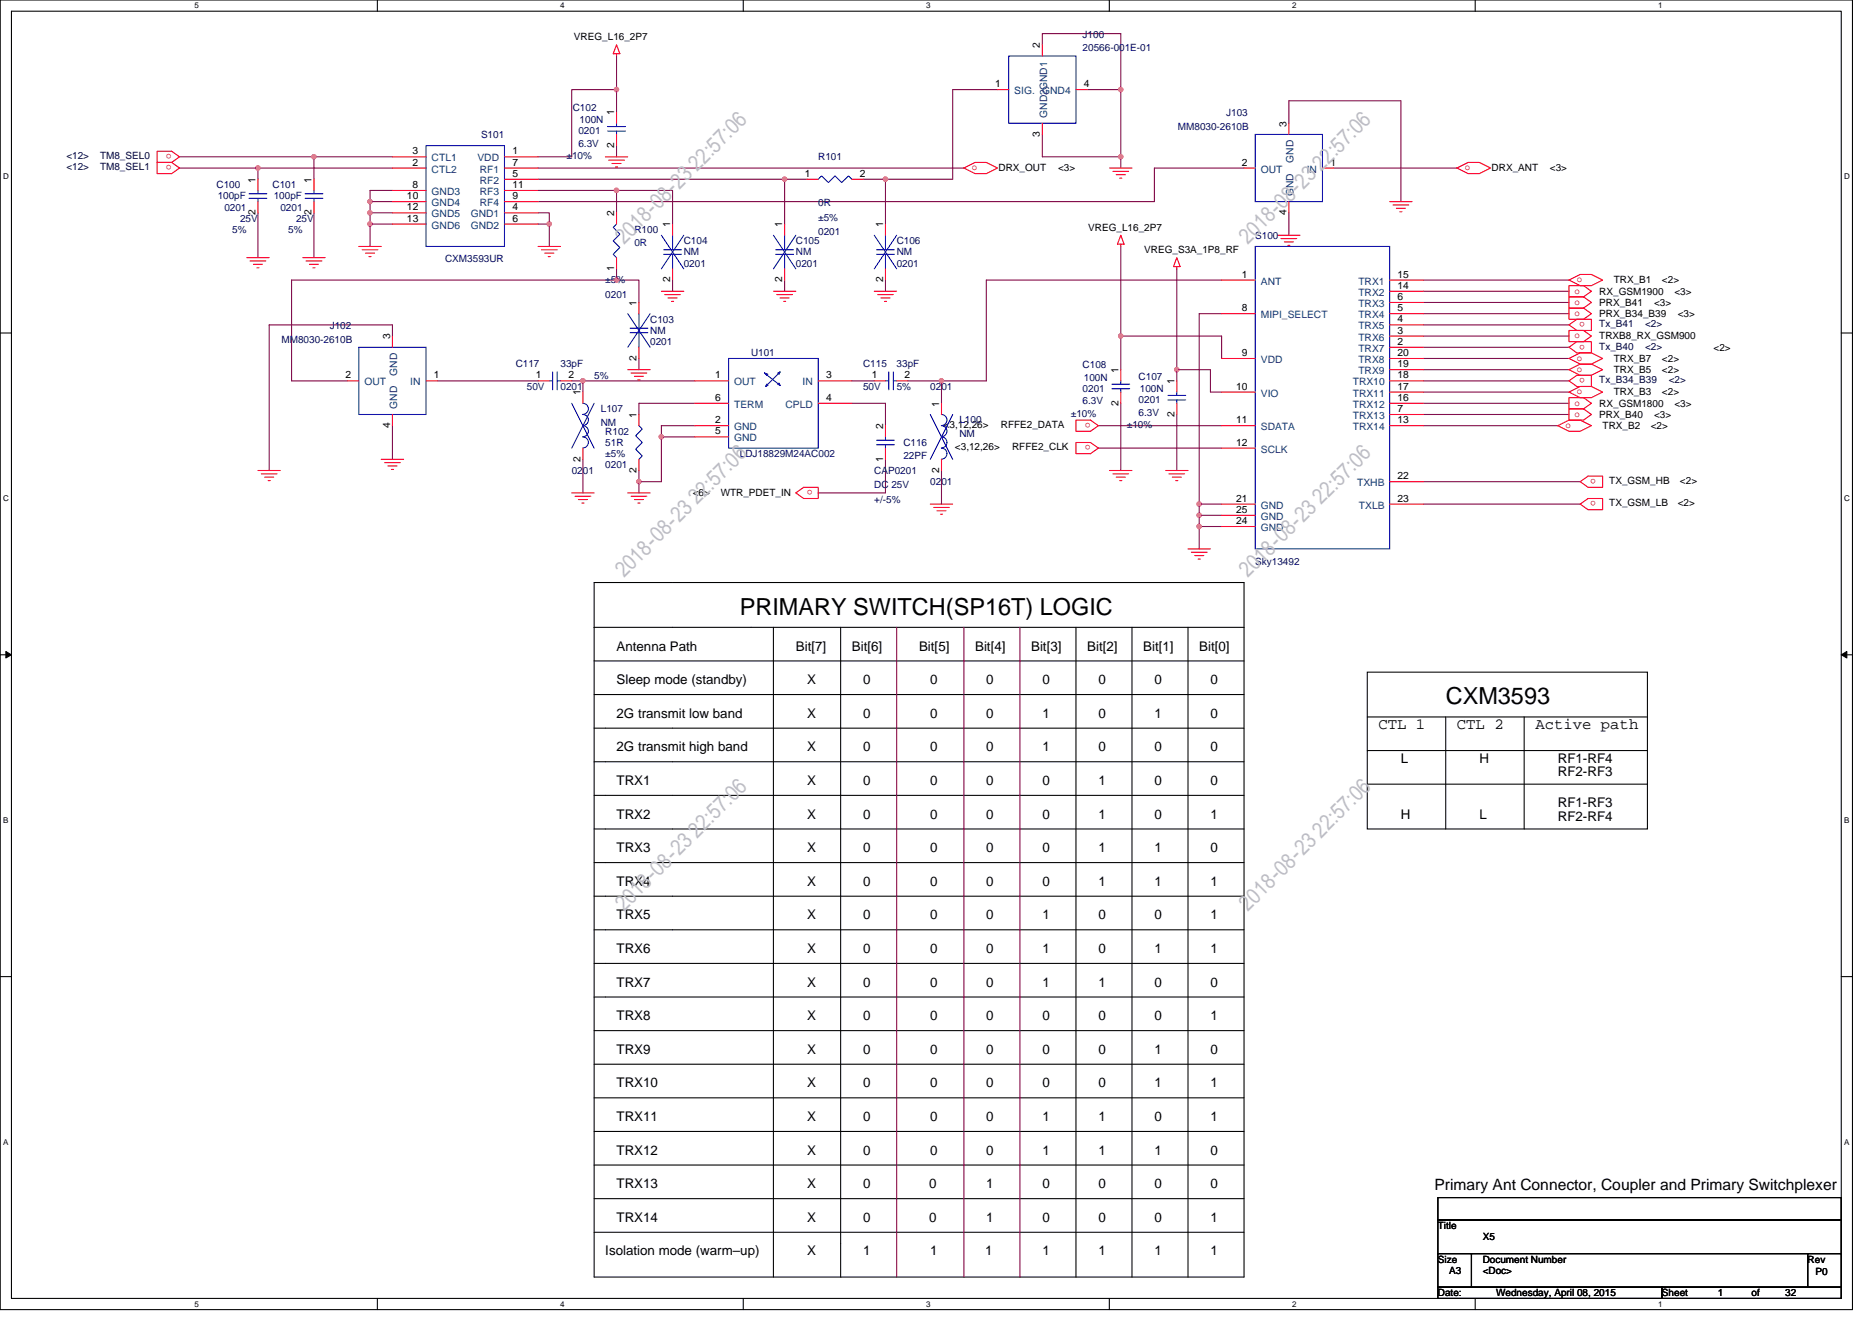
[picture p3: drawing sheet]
<svg xmlns="http://www.w3.org/2000/svg" width="297mm" height="210mm" viewBox="0 0 297 210" stroke-linecap="round" stroke-linejoin="round" font-family="sans-serif">
<path d="M0 0h293.9v207.9h-293.9zM1.8 1.8h290.4v204.3h-290.4z" fill="none" stroke="#000" stroke-width=".17"/>
<g fill="#fff">
<path d="M30.8 .2h.7v1.4h-.7z"/>
<path d="M30.8 206.3h.7v1.4h-.7z"/>
</g>
<path d="M59.9 0v1.8M59.9 206.1v1.8" fill="none" stroke="#000" stroke-width=".17"/>
<g fill="#fff">
<path d="M88.9 .2h.7v1.4h-.7z"/>
<path d="M88.9 206.3h.7v1.4h-.7z"/>
</g>
<path d="M117.9 0v1.8M117.9 206.1v1.8" fill="none" stroke="#000" stroke-width=".17"/>
<g fill="#fff">
<path d="M147 .2h.7v1.4h-.7z"/>
<path d="M147 206.3h.7v1.4h-.7z"/>
</g>
<path d="M176 0v1.8M176 206.1v1.8" fill="none" stroke="#000" stroke-width=".17"/>
<g fill="#fff">
<path d="M205 .2h.7v1.4h-.7z"/>
<path d="M205 206.3h.7v1.4h-.7z"/>
</g>
<path d="M234.1 0v1.8M234.1 206.1v1.8" fill="none" stroke="#000" stroke-width=".17"/>
<g fill="#fff">
<path d="M263.1 .2h.7v1.4h-.7z"/>
<path d="M263.1 206.3h.7v1.4h-.7z"/>
<path d="M.5 27.3h.9v1.4h-.9z"/>
<path d="M292.6 27.3h.9v1.4h-.9z"/>
<path d="M.5 78.4h.9v1.4h-.9z"/>
<path d="M292.6 78.4h.9v1.4h-.9z"/>
</g>
<path d="M0 52.9h1.8M292.2 52.9h1.7" fill="none" stroke="#000" stroke-width=".17"/>
<g fill="#fff">
<path d="M.5 129.5h.8v1.4h-.8z"/>
<path d="M292.6 129.5h.9v1.4h-.9z"/>
</g>
<path d="M0 103.9h1.8M292.2 103.9h1.7" fill="none" stroke="#000" stroke-width=".17"/>
<path d="M.9 103.4l.9 .5-.9 .5zM292.2 103.9l.8-.5v1z" fill="#000" stroke="#000" stroke-width=".16"/>
<g fill="#fff">
<path d="M.5 180.5h.8v1.4h-.8z"/>
<path d="M292.6 180.5h.9v1.4h-.9z"/>
</g>
<g fill="none" stroke="#000" stroke-width=".17">
<path d="M94.3 99.6v-7.1h12.4h90.7v7.1M94.3 99.6v103.1h103.1v-103.1M122.7 99.6v103.1M133.4 99.6v103.1M170.7 99.6v103.1M179.6 99.6v103.1M188.5 99.6v103.1M197.4 99.6h-103.1M94.3 110.2h103.1M94.3 104.9h103.1M197.4 115.6h-103.1M217 106.7h44.4v24.9h-44.4z"/>
<path d="M217 113.8h44.4M217 119.1h44.4M229.4 113.8v17.8M241.8 113.8v17.8M197.4 120.9h-103.1M197.4 126.2h-103.1M197.4 131.6h-103.1M197.4 136.9h-103.1M217 124.5h44.4M0 155h1.8M197.4 142.2h-103.1M197.4 147.6h-103.1"/>
<path d="M197.4 152.9h-103.1M197.4 158.2h-103.1M292.2 155h1.7M94.3 179.6h103.1M94.3 174.2h103.1M94.3 168.9h103.1M94.3 163.6h103.1M94.3 184.9h103.1M94.3 190.2h103.1M94.3 195.6h103.1M228.2 190.1h64v3.5h-64zM228.2 193.6h64v5.4h-64z"/>
<path d="M228.2 199h5.3v5.3h-5.3zM233.5 199h53.3v5.3h-53.3zM286.8 199h5.4v5.3h-5.4zM228.2 204.3h35.5v1.8h-35.5zM263.7 204.3h28.5v1.8h-28.5z"/>
</g>
<g fill="none" stroke="#800040" stroke-width=".17">
<path d="M97.8 8.9v5.3M97.8 14.2v3.6M97.8 14.2h-7.1v10.7h-5.3M158.3 14.2h-7.1v14.2h-10.7M165.4 7.1v-1.8h12.4v8.9M172.5 14.2h5.3M177.8 14.2v10.7M204.5 19.6v-3.6h17.8v16M28.5 24.9h21.3v3.5M28.5 26.7h12.4M40.9 26.7h21.4M40.9 26.7v1.7"/>
<path d="M40.9 33.8v7.1M49.8 24.9h12.5M49.8 33.8v7.1M58.7 32v1.8M58.7 33.8v1.8M58.7 32h3.6M58.7 33.8h3.6M62.3 30.2h-3.6v1.8M62.3 35.6h-3.6v3.5M85.4 35.6h1.8M85.4 33.8h1.8v1.8M85.4 26.7h67.5"/>
<path d="M85.4 30.2h12.4M85.4 28.4h39.1M87.2 35.6v3.5M97.8 23.1v1.8M97.8 30.2v3.6M97.8 30.2h8.9v5.4M124.5 28.4h3.6M124.5 28.4v7.2M136.9 28.4h3.6M140.5 28.4v7.2M165.4 21.3v3.6h12.4M177.8 24.9v1.8"/>
<path d="M177.8 39.1v14.2M197.4 26.7h-14.2v5.3h-97.8M204.5 33.8v3.5M211.6 26.7h19.6M62.3 53.3v-1.7h-19.6v23.1M97.8 44.4h-51.5v16.1h8.9M97.8 42.7v1.7M97.8 44.5h3.6v3.5M101.4 56.9v1.8M106.7 44.5v1.7M124.5 44.5v1.7M140.5 44.5v1.7"/>
<path d="M177.8 53.3h16M177.8 53.3v5.4M186.7 58.7h5.4v3.5h1.7M186.7 58.7v1.8M186.7 42.7v16M193.8 53.3v3.6M193.8 49.8h-3.5v30.2M193.8 44.5h-37.3v16h-7.1M225.8 44.4h23.2M225.8 46.2h23.2M225.8 48h23.2M225.8 49.8h23.2"/>
<path d="M225.8 51.6h23.2M225.8 53.3h23.2M225.8 55.1h23.2M225.8 56.9h23.2M225.8 58.7h23.2M62.3 67.6v5.3M69.4 60.5h16M90.7 60.5h1.8M92.5 60.5h17.8M92.5 72.9v5.3M92.5 60.5v1.7M101.4 74.7v1.8"/>
<path d="M101.4 76.5v1.7M104.9 69.3v7.2h-3.5M104.9 69.3h5.4M110.3 64h-8.9v1.8M110.3 67.6h-5.4v1.7M135.2 60.5h3.5M135.2 64h5.3v3.6M140.5 72.9v5.3h-10.7M144.1 60.5h5.3M149.4 74.7v5.3M149.4 60.5v3.5M174.3 67.6h19.5"/>
<path d="M174.3 71.1h19.5M177.8 64v10.7M186.7 65.8v8.9M225.8 76.5h24.9M225.8 60.5h23.2M225.8 62.2h23.2M225.8 64h23.2M225.8 65.8h23.2M225.8 67.6h21.4M142.3 99.6v103.1M152.9 99.6v103.1M161.8 99.6v103.1"/>
<path d="M190.3 80v1.8M190.3 81.8v1.8M190.3 83.6v3.5M190.3 80h3.5M190.3 81.8h3.5M190.3 83.6h3.5M225.8 80h24.9"/>
</g>
<g fill="#f0f" stroke="#f0f" stroke-width=".17">
<circle cx="92.5" cy="60.4" r=".35"/>
<circle cx="177.8" cy="24.9" r=".35"/>
<circle cx="177.8" cy="14.2" r=".35"/>
<circle cx="101.4" cy="76.4" r=".35"/>
<circle cx="104.9" cy="69.3" r=".35"/>
<circle cx="149.4" cy="60.4" r=".35"/>
<circle cx="58.7" cy="32" r=".35"/>
<circle cx="58.7" cy="33.8" r=".35"/>
<circle cx="58.7" cy="35.5" r=".35"/>
<circle cx="97.8" cy="44.4" r=".35"/>
<circle cx="140.5" cy="28.4" r=".35"/>
<circle cx="186.7" cy="58.7" r=".35"/>
<circle cx="177.8" cy="53.3" r=".35"/>
<circle cx="190.3" cy="80" r=".35"/>
<circle cx="190.3" cy="81.8" r=".35"/>
<circle cx="190.3" cy="83.6" r=".35"/>
<circle cx="97.8" cy="14.2" r=".35"/>
<circle cx="49.8" cy="24.9" r=".35"/>
<circle cx="40.9" cy="26.7" r=".35"/>
<circle cx="87.1" cy="35.5" r=".35"/>
<circle cx="124.5" cy="28.4" r=".35"/>
<circle cx="97.8" cy="30.2" r=".35"/>
</g>
<g fill="none" stroke="#f00" stroke-width=".17">
<path d="M97.8 7.1l.6 1.4h-1.1zM97.8 8.5v.4M97.8 17.8v1.8M158.3 14.2h1.8M165.4 7.1v1.8M165.4 19.6v1.7M170.7 14.2h1.8M204.5 19.6v1.7M24.9 25.8h2.3l1.3 .9-1.3 .9h-2.3zM24.9 24h2.3l1.3 .9-1.3 .9h-2.3zM40.9 28.4v1.8M40.9 32v1.8"/>
<path d="M49.8 28.4v1.8M49.8 32v1.8M56.9 39.1h3.6M57.5 39.6h2.5M62.3 24.9h5.3M62.3 26.7h5.3M62.3 35.6h5.3M62.3 30.2h5.3M62.3 32h5.3M62.3 33.8h5.3M80 24.9h5.4M80 26.7h5.4"/>
<path d="M80 28.4h5.4M80 32h5.4M80 30.2h5.4M80 33.8h5.4M80 35.6h5.4M85.4 39.1h3.5M85.9 39.6h2.5M96.1 24.9h3.5M96.6 25.4h2.5M97.1 26h1.4M97.7 26.5h.3M97.8 21.3v1.8"/>
<path d="M97.8 33.8v1.8M106.7 35.6v1.7M124.5 35.6v1.7M128.1 28.4h1.7M135.2 28.4h1.7M140.5 35.6v1.7M152.9 26.7l1.8-.9h1.8l1.8 .9-1.8 .9h-1.8zM176.1 26.7h3.5M176.6 27.2h2.5M177.1 27.7h1.5M177.7 28.3h.3M177.8 37.3l.6 1.5h-1.1z"/>
<path d="M177.8 38.8v.3M197.4 26.7h1.8M202.7 37.3h3.6M203.3 37.9h2.5M203.8 38.4h1.4M204.3 38.9h.4M204.5 32v1.8M209.8 26.7h1.8M220.5 32h3.6M221 32.5h2.5M221.6 33.1h1.4M222.1 33.6h.4"/>
<path d="M231.2 26.7l1.8-.9h1.7l1.8 .9-1.8 .9h-1.7zM39.2 40.9h3.5M39.7 41.4h2.5M40.2 42h1.5M40.8 42.5h.3M48 40.9h3.6M48.6 41.4h2.5M49.1 42h1.4M49.7 42.5h.3M58 40.2h1.4M58.5 40.7h.4M62.3 53.3v1.8"/>
<path d="M86.4 40.2h1.5M87 40.7h.3M97.8 40.9v1.8M99.6 58.7h3.6M100.1 59.2h2.5M100.7 59.7h1.4M101.4 48v1.8M101.4 55.1v1.8M104.9 46.2h3.6M105.5 46.8h2.5M106 47.3h1.4M106.5 47.8h.4"/>
<path d="M106.7 42.7v1.7M122.7 46.2h3.6M123.3 46.8h2.4M123.8 47.3h1.4M124.3 47.8h.4M124.5 42.7v1.7M138.7 46.2h3.6M139.3 46.8h2.4M139.8 47.3h1.4M140.3 47.8h.4M140.5 42.7v1.7M177.8 58.7v1.8"/>
<path d="M186.7 40.9l.6 1.4h-1.1zM186.7 42.3v.4M193.8 44.4h5.4M193.8 49.8h5.4M193.8 56.9h5.4M220.5 55.1h5.3M220.5 53.3h5.3M220.5 51.6h5.3M220.5 49.8h5.3M220.5 48h5.3M220.5 46.2h5.3M220.5 44.4h5.3"/>
<path d="M220.5 58.7h5.3M220.5 56.9h5.3M249 56.9l1.7-.9h1.8l1.8 .9-1.8 .9h-1.8zM249 55.1l1.2-.9h2.3v1.8h-2.3zM249 51.6l1.2-.9h2.3v1.8h-2.3zM249 44.4l1.7-.8h1.8l1.8 .8-1.8 .9h-1.8zM249 58.7l1.7-.9h1.8l1.8 .9-1.8 .9h-1.8zM249 52.5h2.3l1.2 .8-1.2 .9h-2.3zM249 48.9h2.3l1.2 .9-1.2 .9h-2.3zM249 45.3h2.3l1.2 .9-1.2 .9h-2.3zM251.3 47.1l1.2 .9-1.2 .9M251.3 47.1h-2.3v1.8h2.3"/>
<path d="M40.9 74.7h3.6M41.5 75.2h2.5M42 75.7h1.4M42.5 76.3h.4M55.2 60.5h1.7M60.5 72.9h3.5M61 73.4h2.5M61.5 74h1.5M62.1 74.5h.3M62.3 65.8v1.8M67.6 60.5h1.8M85.4 60.5h1.8"/>
<path d="M88.9 60.5h1.8M90.7 78.2h3.6M91.2 78.8h2.5M91.8 79.3h1.4M92.3 79.8h.4M92.5 62.2v1.8M92.5 71.1v1.8M99.6 78.2h3.6M100.1 78.8h2.5M100.7 79.3h1.4M101.2 60.3h.4M101.2 79.8h.4"/>
<path d="M101.4 65.8v1.8M101.4 72.9v1.8M110.3 69.3h5.3M110.3 67.6h5.3M110.3 64h5.3M110.3 60.5h5.3M126.3 78.2l1.2-.9h2.3v1.8h-2.3zM129.8 64h5.4M129.8 60.5h5.4M138.7 60.5h1.8M140.5 71.1v1.8M140.5 67.6v1.7"/>
<path d="M142.3 60.5h1.8M149.4 64v1.8M149.4 72.9v1.8M170.7 66.7h2.3l1.3 .9-1.3 .9h-2.3zM170.7 70.2h2.3l1.3 .9-1.3 .9h-2.3zM176.1 74.7h3.5M176.6 75.2h2.5M177.1 75.7h1.5M177.7 76.3h.3M177.8 62.2v1.8M185 74.7h3.5M185.5 75.2h2.5"/>
<path d="M186 75.7h1.4M186.6 76.3h.3M186.7 60.5v1.7M186.7 64v1.8M193.8 62.2h5.4M193.8 67.6h5.4M193.8 71.1h5.4M220.5 65.8h5.3M220.5 67.6h5.3M220.5 64h5.3M220.5 62.2h5.3M220.5 60.5h5.3"/>
<path d="M220.5 76.5h5.3M247.2 67.6l1.8-.9h1.7l1.8 .9-1.8 .9h-1.7zM249 62.2l1.7-.9h1.8l1.8 .9-1.8 .9h-1.8zM249 60.5l1.2-.9h2.3v1.7h-2.3zM249 64.9h2.3l1.2 .9-1.2 .9h-2.3zM249 63.1h2.3l1.2 .9-1.2 .9h-2.3zM250.7 76.5l1.3-.9h2.3v1.7h-2.3zM147.6 80h3.6M148.1 80.5h2.5M148.7 81.1h1.4M149.2 81.6h.4M188.5 87.1h3.6"/>
<path d="M189 87.7h2.5M189.6 88.2h1.4M190.1 88.7h.4M193.8 80h5.4M193.8 83.6h5.4M193.8 81.8h5.4M220.5 80h5.3M250.7 80l1.3-.9h2.3v1.8h-2.3z"/>
</g>
<g fill="none" stroke="#00f" stroke-width=".17">
<path d="M97.8 19.6v.5M160.1 8.9h10.6v10.7h-10.6zM39.5 30.8h2.9M39.5 31.5h2.9M40.9 30.2v.6M40.9 31.5v.5M48.4 30.8h2.8M48.4 31.5h2.8M49.8 30.2v.6M49.8 31.5v.5M67.6 23.1h12.4v16h-12.4zM96.4 20.1h2.8"/>
<path d="M96.4 20.8h2.8M97.8 20.8v.5M97.8 35.6l-.5 .5 1.1 1.1-1.1 1 1.1 1.1-1.1 1.1 .5 .5M104.9 37.3l3.6 5.4M105.3 39.6h2.8M106.7 37.3v2.3M108.5 37.3l-3.6 5.4M122.7 37.3l3.6 5.4M123.1 39.6h2.8M124.5 37.3v2.3M126.3 37.3l-3.6 5.4M129.8 28.4l.6-.5 1 1.1 1.1-1.1 1.1 1.1 1-1.1 .6 .5"/>
<path d="M138.7 37.3l3.6 5.4M139.1 39.6h2.8M140.5 37.3v2.3M142.3 37.3l-3.6 5.4M199.2 39.1h21.3v48h-21.3zM199.2 21.3h10.6v10.7h-10.6zM56.9 55.1h10.7v10.7h-10.7zM87.7 59v2.9M88.4 59v2.9M99.6 49.8l3.6 5.3M100 52.1h2.8M100 52.8h2.8"/>
<path d="M101.4 49.8v2.3M101.4 52.8v2.3M103.2 49.8l-3.6 5.3M105.3 40.4h2.8M106.7 40.4v2.3M115.6 56.9h14.2v14.2h-14.2zM121.3 59.2l.5 .2-.1 .2zM121.3 59.2l2.5 2M123.1 40.4h2.8M123.4 59.2l.4-.2-.2 .4zM123.8 59l-2.3 2.3M124.5 40.4v2.3"/>
<path d="M139.1 40.4h2.8M140.5 40.4v2.3M141 59v2.9M141.7 59v2.9M87.2 60.5h.5M88.4 60.5h.5M90.7 64l3.6 7.1M92.5 64a.88 .88 0 0 1 .9 .9 .88 .88 0 0 1-.9 .9 .89 .89 0 0 1 .9 .9 .89 .89 0 0 1-.9 .8 .89 .89 0 0 1 .9 .9 .89 .89 0 0 1-.9 .9M92.5 69.3a.88 .88 0 0 1 .9 .9 .88 .88 0 0 1-.9 .9M94.3 64l-3.6 7.1M101.4 67.6l.5 .5-1 1.1 1 1-1 1.1 1 1.1-.5 .5M121.7 61l.1 .2-.3 .1z"/>
<path d="M123.6 60.8l.2 .4-.4-.2zM139.1 70.6h2.8M139.1 69.9h2.8M140.5 70.6v.5M140.5 69.3v.6M140.5 60.5h.5M141.7 60.5h.6M147.6 65.8l3.6 7.1M149.4 65.8a.88 .88 0 0 1 .9 .9 .88 .88 0 0 1-.9 .8 .89 .89 0 0 1 .9 .9 .89 .89 0 0 1-.9 .9M149.4 69.3a.88 .88 0 0 1 .9 .9 .88 .88 0 0 1-.9 .9M149.4 71.1a.88 .88 0 0 1 .9 .9 .88 .88 0 0 1-.9 .9M151.2 65.8l-3.6 7.1"/>
<path d="M176.4 61h2.9M176.4 61.7h2.9M177.8 60.5v.5M177.8 61.7v.5M185.3 62.8h2.8M185.3 63.5h2.8M186.7 62.2v.6M186.7 63.5v.5"/>
</g>
<g font-size="3.7">
<text x="117.4" y="97.6">PRIMARY SWITCH(SP16T) LOGIC</text>
<text x="229.4" y="111.8">CXM3593</text>
</g>
<g font-size="3.5" fill="#c0c0c0">
<text x="99" y="38.9" transform="rotate(-45 99 38.9)">2018-08-23 22:57:06</text>
<text x="198" y="38.9" transform="rotate(-45 198 38.9)">2018-08-23 22:57:06</text>
<text x="99" y="91.8" transform="rotate(-45 99 91.8)">2018-08-23 22:57:06</text>
<text x="198" y="91.8" transform="rotate(-45 198 91.8)">2018-08-23 22:57:06</text>
<text x="99" y="144.7" transform="rotate(-45 99 144.7)">2018-08-23 22:57:06</text>
<text x="198" y="144.7" transform="rotate(-45 198 144.7)">2018-08-23 22:57:06</text>
</g>
<g font-size="2.5">
<text x="218.7" y="115.8">CTL 1</text>
<text x="231.2" y="115.8">CTL 2</text>
<text x="243.6" y="115.8">Active path</text>
<text x="227.6" y="188.9">Primary Ant Connector, Coupler and Primary Switchplexer</text>
</g>
<g font-size="2.1">
<text x="97.8" y="103.3">Antenna Path</text>
<text x="126.3" y="103.3">Bit[7]</text>
<text x="135.2" y="103.3">Bit[6]</text>
<text x="145.8" y="103.3">Bit[5]</text>
<text x="154.7" y="103.3">Bit[4]</text>
<text x="163.6" y="103.3">Bit[3]</text>
<text x="172.5" y="103.3">Bit[2]</text>
<text x="181.4" y="103.3">Bit[1]</text>
<text x="190.3" y="103.3">Bit[0]</text>
<text x="97.8" y="113.9">2G transmit low band</text>
<text x="97.8" y="108.6">Sleep mode (standby)</text>
<text x="128.1" y="113.9">X</text>
<text x="128.1" y="108.6">X</text>
<text x="136.9" y="113.9">0</text>
<text x="136.9" y="108.6">0</text>
<text x="147.6" y="108.6">0</text>
<text x="147.6" y="113.9">0</text>
<text x="156.5" y="108.6">0</text>
<text x="156.5" y="113.9">0</text>
<text x="165.4" y="108.6">0</text>
<text x="165.4" y="113.9">1</text>
<text x="174.3" y="108.6">0</text>
<text x="174.3" y="113.9">0</text>
<text x="183.2" y="108.6">0</text>
<text x="183.2" y="113.9">1</text>
<text x="192.1" y="108.6">0</text>
<text x="192.1" y="113.9">0</text>
<text x="97.8" y="119.3">2G transmit high band</text>
<text x="128.1" y="119.3">X</text>
<text x="136.9" y="119.3">0</text>
<text x="147.6" y="119.3">0</text>
<text x="156.5" y="119.3">0</text>
<text x="165.4" y="119.3">1</text>
<text x="174.3" y="119.3">0</text>
<text x="183.2" y="119.3">0</text>
<text x="192.1" y="119.3">0</text>
<text x="97.8" y="124.6">TRX1</text>
<text x="128.1" y="124.6">X</text>
<text x="136.9" y="124.6">0</text>
<text x="147.6" y="124.6">0</text>
<text x="156.5" y="124.6">0</text>
<text x="165.4" y="124.6">0</text>
<text x="174.3" y="124.6">1</text>
<text x="183.2" y="124.6">0</text>
<text x="192.1" y="124.6">0</text>
<text x="222.3" y="121">L</text>
<text x="234.7" y="121">H</text>
<text x="247.2" y="121">RF1-RF4</text>
<text x="247.2" y="123.2">RF2-RF3</text>
<text x="97.8" y="129.9">TRX2</text>
<text x="128.1" y="129.9">X</text>
<text x="136.9" y="129.9">0</text>
<text x="147.6" y="129.9">0</text>
<text x="156.5" y="129.9">0</text>
<text x="165.4" y="129.9">0</text>
<text x="174.3" y="129.9">1</text>
<text x="183.2" y="129.9">0</text>
<text x="192.1" y="129.9">1</text>
<text x="222.3" y="129.9">H</text>
<text x="234.7" y="129.9">L</text>
<text x="247.2" y="128.1">RF1-RF3</text>
<text x="247.2" y="130.3">RF2-RF4</text>
<text x="97.8" y="135.3">TRX3</text>
<text x="128.1" y="135.3">X</text>
<text x="136.9" y="135.3">0</text>
<text x="147.6" y="135.3">0</text>
<text x="156.5" y="135.3">0</text>
<text x="165.4" y="135.3">0</text>
<text x="174.3" y="135.3">1</text>
<text x="183.2" y="135.3">1</text>
<text x="192.1" y="135.3">0</text>
<text x="97.8" y="140.6">TRX4</text>
<text x="128.1" y="140.6">X</text>
<text x="136.9" y="140.6">0</text>
<text x="147.6" y="140.6">0</text>
<text x="156.5" y="140.6">0</text>
<text x="165.4" y="140.6">0</text>
<text x="174.3" y="140.6">1</text>
<text x="183.2" y="140.6">1</text>
<text x="192.1" y="140.6">1</text>
<text x="97.8" y="145.9">TRX5</text>
<text x="128.1" y="145.9">X</text>
<text x="136.9" y="145.9">0</text>
<text x="147.6" y="145.9">0</text>
<text x="156.5" y="145.9">0</text>
<text x="165.4" y="145.9">1</text>
<text x="174.3" y="145.9">0</text>
<text x="183.2" y="145.9">0</text>
<text x="192.1" y="145.9">1</text>
<text x="97.8" y="151.3">TRX6</text>
<text x="128.1" y="151.3">X</text>
<text x="136.9" y="151.3">0</text>
<text x="147.6" y="151.3">0</text>
<text x="156.5" y="151.3">0</text>
<text x="165.4" y="151.3">1</text>
<text x="174.3" y="151.3">0</text>
<text x="183.2" y="151.3">1</text>
<text x="192.1" y="151.3">1</text>
<text x="97.8" y="161.9">TRX8</text>
<text x="97.8" y="156.6">TRX7</text>
<text x="128.1" y="156.6">X</text>
<text x="128.1" y="161.9">X</text>
<text x="136.9" y="156.6">0</text>
<text x="136.9" y="161.9">0</text>
<text x="147.6" y="161.9">0</text>
<text x="147.6" y="156.6">0</text>
<text x="156.5" y="156.6">0</text>
<text x="156.5" y="161.9">0</text>
<text x="165.4" y="156.6">1</text>
<text x="165.4" y="161.9">0</text>
<text x="174.3" y="156.6">1</text>
<text x="174.3" y="161.9">0</text>
<text x="183.2" y="161.9">0</text>
<text x="183.2" y="156.6">0</text>
<text x="192.1" y="161.9">1</text>
<text x="192.1" y="156.6">0</text>
<text x="97.8" y="167.3">TRX9</text>
<text x="128.1" y="167.3">X</text>
<text x="136.9" y="167.3">0</text>
<text x="147.6" y="167.3">0</text>
<text x="156.5" y="167.3">0</text>
<text x="165.4" y="167.3">0</text>
<text x="174.3" y="167.3">0</text>
<text x="183.2" y="167.3">1</text>
<text x="192.1" y="167.3">0</text>
<text x="97.8" y="172.6">TRX10</text>
<text x="128.1" y="172.6">X</text>
<text x="136.9" y="172.6">0</text>
<text x="147.6" y="172.6">0</text>
<text x="156.5" y="172.6">0</text>
<text x="165.4" y="172.6">0</text>
<text x="174.3" y="172.6">0</text>
<text x="183.2" y="172.6">1</text>
<text x="192.1" y="172.6">1</text>
<text x="97.8" y="177.9">TRX11</text>
<text x="128.1" y="177.9">X</text>
<text x="136.9" y="177.9">0</text>
<text x="147.6" y="177.9">0</text>
<text x="156.5" y="177.9">0</text>
<text x="165.4" y="177.9">1</text>
<text x="174.3" y="177.9">1</text>
<text x="183.2" y="177.9">0</text>
<text x="192.1" y="177.9">1</text>
<text x="97.8" y="183.3">TRX12</text>
<text x="128.1" y="183.3">X</text>
<text x="136.9" y="183.3">0</text>
<text x="147.6" y="183.3">0</text>
<text x="156.5" y="183.3">0</text>
<text x="165.4" y="183.3">1</text>
<text x="174.3" y="183.3">1</text>
<text x="183.2" y="183.3">1</text>
<text x="192.1" y="183.3">0</text>
<text x="97.8" y="188.6">TRX13</text>
<text x="128.1" y="188.6">X</text>
<text x="136.9" y="188.6">0</text>
<text x="147.4" y="188.6">0</text>
<text x="156.5" y="188.6">1</text>
<text x="165.4" y="188.6">0</text>
<text x="174.3" y="188.6">0</text>
<text x="183.2" y="188.6">0</text>
<text x="192.1" y="188.6">0</text>
<text x="97.8" y="193.9">TRX14</text>
<text x="128.1" y="193.9">X</text>
<text x="136.9" y="193.9">0</text>
<text x="147.4" y="193.9">0</text>
<text x="156.5" y="193.9">1</text>
<text x="165.4" y="193.9">0</text>
<text x="174.3" y="193.9">0</text>
<text x="183.2" y="193.9">0</text>
<text x="192.1" y="193.9">1</text>
<text x="96.1" y="199.3">Isolation mode (warm–up)</text>
<text x="128.1" y="199.3">X</text>
<text x="136.9" y="199.3">1</text>
<text x="147.6" y="199.3">1</text>
<text x="156.3" y="199.3">1</text>
<text x="165.4" y="199.3">1</text>
<text x="174.3" y="199.3">1</text>
<text x="183.2" y="199.3">1</text>
<text x="192.1" y="199.3">1</text>
</g>
<g font-size="1.6">
<text x="91.1" y="6.4">VREG_L16_2P7</text>
<text x="165" y="7.6" transform="rotate(-90 165 7.6)">2</text>
<text x="157.9" y="13.8">1</text>
<text x="172" y="13.8">4</text>
<text x="97.4" y="23.5" transform="rotate(-90 97.4 23.5)">2</text>
<text x="97.4" y="18.3" transform="rotate(-90 97.4 18.3)">1</text>
<text x="165" y="21.7" transform="rotate(-90 165 21.7)">3</text>
<text x="204.1" y="20.1" transform="rotate(-90 204.1 20.1)">3</text>
<text x="40.6" y="29" transform="rotate(-90 40.6 29)">1</text>
<text x="49.4" y="29" transform="rotate(-90 49.4 29)">1</text>
<text x="65.5" y="24.5">3</text>
<text x="65.5" y="26.3">2</text>
<text x="65.5" y="29.8">8</text>
<text x="81.3" y="26.3">7</text>
<text x="81.3" y="28.1">5</text>
<text x="81.3" y="29.8">11</text>
<text x="81.3" y="24.5">1</text>
<text x="127.7" y="28.1">1</text>
<text x="136.4" y="28.1">2</text>
<text x="158.5" y="27.2">DRX_OUT</text>
<text x="167.9" y="27.2">&lt;3&gt;</text>
<text x="197" y="26.3">2</text>
<text x="211.1" y="26.3">1</text>
<text x="236.7" y="27.2">DRX_ANT</text>
<text x="245.9" y="27.2">&lt;3&gt;</text>
<text x="40.6" y="34.2" transform="rotate(-90 40.6 34.2)">2</text>
<text x="49.4" y="34.2" transform="rotate(-90 49.4 34.2)">2</text>
<text x="64.6" y="35.2">13</text>
<text x="64.6" y="31.6">10</text>
<text x="64.6" y="33.4">12</text>
<text x="81.3" y="33.4">4</text>
<text x="81.3" y="35.2">6</text>
<text x="81.3" y="31.6">9</text>
<text x="97.4" y="34.3" transform="rotate(-90 97.4 34.3)">2</text>
<text x="204.1" y="34.2" transform="rotate(-90 204.1 34.2)">4</text>
<text x="106.3" y="36.1" transform="rotate(-90 106.3 36.1)">1</text>
<text x="124.1" y="36.1" transform="rotate(-90 124.1 36.1)">1</text>
<text x="140.1" y="36.1" transform="rotate(-90 140.1 36.1)">1</text>
<text x="172.7" y="36.6">VREG_L16_2P7</text>
<text x="181.6" y="40.2">VREG_S3A_1P8_RF</text>
<text x="97.4" y="43.1" transform="rotate(-90 97.4 43.1)">1</text>
<text x="106.3" y="44.8" transform="rotate(-90 106.3 44.8)">2</text>
<text x="124.1" y="44.8" transform="rotate(-90 124.1 44.8)">2</text>
<text x="140.1" y="44.8" transform="rotate(-90 140.1 44.8)">2</text>
<text x="197" y="44.1">1</text>
<text x="221.8" y="47.6">6</text>
<text x="221.8" y="45.8">14</text>
<text x="221.8" y="44.1">15</text>
<text x="253.8" y="46.8">RX_GSM1900</text>
<text x="256.1" y="45">TRX_B1</text>
<text x="263.7" y="45">&lt;2&gt;</text>
<text x="265.7" y="46.8">&lt;3&gt;</text>
<text x="61.9" y="53.9" transform="rotate(-90 61.9 53.9)">3</text>
<text x="101" y="48.5" transform="rotate(-90 101 48.5)">1</text>
<text x="197" y="49.4">8</text>
<text x="221.8" y="53">3</text>
<text x="221.8" y="51.2">4</text>
<text x="221.8" y="49.4">5</text>
<text x="253.8" y="53.9">TRXB8_RX_GSM900</text>
<text x="253.8" y="48.5">PRX_B41</text>
<text x="253.8" y="50.3">PRX_B34_B39</text>
<text x="262.5" y="48.5">&lt;3&gt;</text>
<text x="266.2" y="50.3">&lt;3&gt;</text>
<text x="101" y="57.3" transform="rotate(-90 101 57.3)">2</text>
<text x="177.5" y="59.2" transform="rotate(-90 177.5 59.2)">1</text>
<text x="197" y="56.5">9</text>
<text x="221.8" y="54.7">2</text>
<text x="221.8" y="58.3">19</text>
<text x="221.8" y="56.5">20</text>
<text x="256.1" y="57.4">TRX_B7</text>
<text x="256.1" y="59.2">TRX_B5</text>
<text x="263.7" y="57.4">&lt;2&gt;</text>
<text x="263.7" y="59.2">&lt;2&gt;</text>
<text x="271.9" y="55.6">&lt;2&gt;</text>
<text x="54.8" y="60.1">2</text>
<text x="68.9" y="60.1">1</text>
<text x="85" y="60.1">1</text>
<text x="90.2" y="60.1">2</text>
<text x="92.1" y="62.8" transform="rotate(-90 92.1 62.8)">1</text>
<text x="113.5" y="63.6">6</text>
<text x="113.5" y="60.1">1</text>
<text x="131.1" y="60.1">3</text>
<text x="131.1" y="63.6">4</text>
<text x="138.4" y="60.1">1</text>
<text x="143.5" y="60.1">2</text>
<text x="149" y="64.5" transform="rotate(-90 149 64.5)">1</text>
<text x="177.5" y="64.4" transform="rotate(-90 177.5 64.4)">2</text>
<text x="186.3" y="61" transform="rotate(-90 186.3 61)">1</text>
<text x="196.1" y="61.8">10</text>
<text x="221.8" y="65.4">7</text>
<text x="221.8" y="63.6">16</text>
<text x="221.8" y="61.8">17</text>
<text x="221.8" y="60.1">18</text>
<text x="253.8" y="64.5">RX_GSM1800</text>
<text x="256.1" y="62.8">TRX_B3</text>
<text x="263.7" y="62.8">&lt;2&gt;</text>
<text x="265.7" y="64.5">&lt;3&gt;</text>
<text x="61.9" y="67.9" transform="rotate(-90 61.9 67.9)">4</text>
<text x="101" y="66.3" transform="rotate(-90 101 66.3)">1</text>
<text x="113.5" y="69">5</text>
<text x="113.5" y="67.2">2</text>
<text x="140.1" y="68.1" transform="rotate(-90 140.1 68.1)">2</text>
<text x="149.8" y="67.9">&lt;3,12,26&gt;</text>
<text x="151.5" y="71.5">&lt;3,12,26&gt;</text>
<text x="158.8" y="67.9">RFFE2_DATA</text>
<text x="160.6" y="71.5">RFFE2_CLK</text>
<text x="186.3" y="66.2" transform="rotate(-90 186.3 66.2)">2</text>
<text x="196.1" y="67.2">11</text>
<text x="196.1" y="70.7">12</text>
<text x="221.8" y="67.2">13</text>
<text x="253.8" y="66.3">PRX_B40</text>
<text x="254.3" y="68.1">TRX_B2</text>
<text x="261.9" y="68.1">&lt;2&gt;</text>
<text x="262.5" y="66.3">&lt;3&gt;</text>
<text x="92.1" y="73.3" transform="rotate(-90 92.1 73.3)">2</text>
<text x="101" y="75.1" transform="rotate(-90 101 75.1)">2</text>
<text x="140.1" y="73.3" transform="rotate(-90 140.1 73.3)">1</text>
<text x="149" y="75.1" transform="rotate(-90 149 75.1)">2</text>
<text x="221.8" y="76.1">22</text>
<text x="255.4" y="76.8">TX_GSM_HB</text>
<text x="266.6" y="76.8">&lt;2&gt;</text>
<text x="109.9" y="78.8">&lt;6&gt;</text>
<text x="114.4" y="78.8">WTR_PDET_IN</text>
<text x="196.1" y="79.6">21</text>
<text x="196.1" y="83.2">24</text>
<text x="196.1" y="81.4">25</text>
<text x="221.8" y="79.6">23</text>
<text x="255.4" y="80.4">TX_GSM_LB</text>
<text x="266.2" y="80.4">&lt;2&gt;</text>
<text x="228.2" y="195.1">Title</text>
<text x="235.3" y="196.8">X5</text>
<text x="228.2" y="200.4">Size</text>
<text x="229.9" y="202.2">A3</text>
<text x="235.3" y="200.4">Document Number</text>
<text x="235.3" y="202.2">&lt;Doc&gt;</text>
<text x="286.8" y="200.4">Rev</text>
<text x="288.1" y="202.3">P0</text>
<text x="228.2" y="205.7">Date:</text>
<text x="237.4" y="205.7">Wednesday, April 08, 2015</text>
<text x="263.7" y="205.7">Sheet</text>
<text x="272.6" y="205.7">1</text>
<text x="277.9" y="205.7">of</text>
<text x="283.3" y="205.7">32</text>
</g>
<g font-size="1.6" fill="#000080">
<text x="171.8" y="6">J100</text>
<text x="171.8" y="8.2">20566-001E-01</text>
<text x="90.9" y="17.6">C102</text>
<text x="76.3" y="21.9">S101</text>
<text x="91.8" y="21.3">0201</text>
<text x="91.8" y="23.3">6.3V</text>
<text x="92" y="19.6">100N</text>
<text x="186.9" y="20.6">MM8030-2610B</text>
<text x="194.6" y="18.5">J103</text>
<text x="34.4" y="29.9">C100</text>
<text x="43.2" y="29.9">C101</text>
<text x="89.9" y="25.3">±10%</text>
<text x="129.8" y="25.4">R101</text>
<text x="34.5" y="31.6">100pF</text>
<text x="35.6" y="33.4">0201</text>
<text x="38.1" y="35.2">25V</text>
<text x="43.4" y="31.6">100pF</text>
<text x="44.5" y="33.4">0201</text>
<text x="47" y="35.2">25V</text>
<text x="129.8" y="32.7">0R</text>
<text x="129.8" y="35">±5%</text>
<text x="36.8" y="37">5%</text>
<text x="45.7" y="37">5%</text>
<text x="70.6" y="41.6">CXM3593UR</text>
<text x="100.7" y="37">R100</text>
<text x="100.7" y="39.1">0R</text>
<text x="108.5" y="38.8">C104</text>
<text x="108.5" y="40.5">NM</text>
<text x="126.3" y="38.8">C105</text>
<text x="126.3" y="40.5">NM</text>
<text x="129.8" y="37.3">0201</text>
<text x="142.3" y="38.8">C106</text>
<text x="142.3" y="40.5">NM</text>
<text x="199.2" y="37.9">S100</text>
<text x="96.1" y="45">±5%</text>
<text x="96.1" y="47.3">0201</text>
<text x="108.5" y="42.3">0201</text>
<text x="126.3" y="42.3">0201</text>
<text x="142.3" y="42.3">0201</text>
<text x="52.3" y="52.3">J102</text>
<text x="103.2" y="51.2">C103</text>
<text x="103.2" y="53">NM</text>
<text x="44.7" y="54.4">MM8030-2610B</text>
<text x="81.8" y="58.3">C117</text>
<text x="88.9" y="58.3">33pF</text>
<text x="103.2" y="54.8">0201</text>
<text x="119.2" y="56.5">U101</text>
<text x="136.9" y="58.3">C115</text>
<text x="142.3" y="58.3">33pF</text>
<text x="171.8" y="58.5">C108</text>
<text x="83.6" y="61.9">50V</text>
<text x="88.9" y="61.9">0201</text>
<text x="94.3" y="60.1">5%</text>
<text x="95.3" y="65.4">L107</text>
<text x="136.9" y="61.9">50V</text>
<text x="142.3" y="61.9">5%</text>
<text x="147.6" y="61.9">0201</text>
<text x="171.8" y="62.2">0201</text>
<text x="171.8" y="64.2">6.3V</text>
<text x="172" y="60.5">100N</text>
<text x="180.7" y="60.3">C107</text>
<text x="180.7" y="64">0201</text>
<text x="180.7" y="66">6.3V</text>
<text x="180.9" y="62.2">100N</text>
<text x="95.3" y="67.6">NM</text>
<text x="96.1" y="69">R102</text>
<text x="96.1" y="70.8">51R</text>
<text x="143.3" y="70.8">C116</text>
<text x="152.2" y="67.2">L100</text>
<text x="152.2" y="69.3">NM</text>
<text x="169.9" y="66.1">±10%</text>
<text x="178.8" y="67.9">±10%</text>
<text x="90.7" y="75.2">0201</text>
<text x="96.1" y="72.5">±5%</text>
<text x="96.1" y="74.3">0201</text>
<text x="117.4" y="72.5">LDJ18829M24AC002</text>
<text x="138.7" y="75.2">CAP0201</text>
<text x="138.7" y="77.5">DC 25V</text>
<text x="143.3" y="72.9">22PF</text>
<text x="147.6" y="77">0201</text>
<text x="138.7" y="79.8">+/-5%</text>
<text x="199.2" y="89.6">Sky13492</text>
</g>
<g font-size="1.6" fill="#004080">
<text x="160.9" y="14.9">SIG.</text>
<text x="165.4" y="14.9">GND4</text>
<text x="166.1" y="18.7" transform="rotate(-90 166.1 18.7)">GND2GND1</text>
<text x="68.5" y="25.6">CTL1</text>
<text x="68.5" y="27.4">CTL2</text>
<text x="75.8" y="25.6">VDD</text>
<text x="76.1" y="27.4">RF1</text>
<text x="76.1" y="29.2">RF2</text>
<text x="200.1" y="27.4">OUT</text>
<text x="205.2" y="25.9" transform="rotate(-90 205.2 25.9)">GND</text>
<text x="207.3" y="27.4">IN</text>
<text x="68.5" y="30.9">GND3</text>
<text x="68.5" y="32.7">GND4</text>
<text x="68.5" y="34.5">GND5</text>
<text x="74.7" y="34.5">GND1</text>
<text x="76.1" y="32.7">RF4</text>
<text x="76.1" y="30.9">RF3</text>
<text x="205.2" y="31.1" transform="rotate(-90 205.2 31.1)">GND</text>
<text x="68.5" y="36.3">GND6</text>
<text x="74.7" y="36.3">GND2</text>
<text x="200.1" y="45.2">ANT</text>
<text x="215.5" y="46.9">TRX2</text>
<text x="215.5" y="45.2">TRX1</text>
<text x="200.1" y="50.5">MIPI_SELECT</text>
<text x="215.5" y="52.3">TRX5</text>
<text x="215.5" y="50.5">TRX4</text>
<text x="215.5" y="48.7">TRX3</text>
<text x="63" y="59.6" transform="rotate(-90 63 59.6)">GND</text>
<text x="200.1" y="57.6">VDD</text>
<text x="215.5" y="55.8">TRX7</text>
<text x="215.5" y="54.1">TRX6</text>
<text x="215.5" y="59.4">TRX9</text>
<text x="215.5" y="57.6">TRX8</text>
<text x="57.8" y="61.2">OUT</text>
<text x="63" y="64.9" transform="rotate(-90 63 64.9)">GND</text>
<text x="65.1" y="61.2">IN</text>
<text x="116.5" y="64.7">TERM</text>
<text x="116.5" y="61.2">OUT</text>
<text x="124.6" y="64.7">CPLD</text>
<text x="127.3" y="61.2">IN</text>
<text x="200.1" y="62.9">VIO</text>
<text x="214.6" y="64.7">TRX12</text>
<text x="214.6" y="62.9">TRX11</text>
<text x="214.6" y="61.2">TRX10</text>
<text x="116.5" y="70.1">GND</text>
<text x="116.5" y="68.3">GND</text>
<text x="200.1" y="68.3">SDATA</text>
<text x="200.1" y="71.8">SCLK</text>
<text x="214.6" y="66.5">TRX13</text>
<text x="214.6" y="68.3">TRX14</text>
<text x="215.3" y="77.2">TXHB</text>
<text x="200.1" y="80.7">GND</text>
<text x="200.1" y="82.5">GND</text>
<text x="215.6" y="80.7">TXLB</text>
<text x="200.1" y="84.3">GND</text>
</g>
<g font-size="1.6" fill="#000040">
<text x="10.5" y="27">&lt;12&gt;</text>
<text x="10.5" y="25.3">&lt;12&gt;</text>
<text x="15.9" y="27">TM8_SEL1</text>
<text x="15.9" y="25.3">TM8_SEL0</text>
<text x="253.8" y="51.9">Tx_B41</text>
<text x="261" y="51.9">&lt;2&gt;</text>
<text x="253.8" y="55.5">Tx_B40</text>
<text x="261" y="55.5">&lt;2&gt;</text>
<text x="253.8" y="60.8">Tx_B34_B39</text>
<text x="264.8" y="60.8">&lt;2&gt;</text>
</g>
<g font-size="1.6" fill="#f00">
<text x="27.2" y="26.2" transform="rotate(180 27.2 26.2)">o</text>
<text x="27.2" y="24.5" transform="rotate(180 27.2 24.5)">o</text>
<text x="154.2" y="27">o</text>
<text x="232.4" y="27">o</text>
<text x="249.8" y="46.6">o</text>
<text x="250.2" y="44.8">o</text>
<text x="249.8" y="53.7">o</text>
<text x="249.8" y="48.4">o</text>
<text x="249.8" y="50.1">o</text>
<text x="251.5" y="51.1" transform="rotate(180 251.5 51.1)">o</text>
<text x="250.2" y="57.3">o</text>
<text x="250.2" y="59">o</text>
<text x="251.5" y="54.7" transform="rotate(180 251.5 54.7)">o</text>
<text x="249.8" y="64.4">o</text>
<text x="250.2" y="62.6">o</text>
<text x="251.5" y="60" transform="rotate(180 251.5 60)">o</text>
<text x="173" y="67.1" transform="rotate(180 173 67.1)">o</text>
<text x="173" y="70.7" transform="rotate(180 173 70.7)">o</text>
<text x="248.4" y="67.9">o</text>
<text x="249.8" y="66.1">o</text>
<text x="128.9" y="77.8" transform="rotate(180 128.9 77.8)">o</text>
<text x="253.2" y="76" transform="rotate(180 253.2 76)">o</text>
<text x="253.2" y="79.6" transform="rotate(180 253.2 79.6)">o</text>
</g>
<g font-size="1.3">
<text x="30.8" y="1.3">5</text>
<text x="88.9" y="1.3">4</text>
<text x="147" y="1.3">3</text>
<text x="205" y="1.3">2</text>
<text x="263.1" y="1.3">1</text>
<text x=".5" y="28.4">D</text>
<text x="292.6" y="28.4">D</text>
<text x=".5" y="79.5">C</text>
<text x="292.6" y="79.5">C</text>
<text x=".5" y="130.6">B</text>
<text x="292.6" y="130.6">B</text>
<text x=".5" y="181.7">A</text>
<text x="292.6" y="181.7">A</text>
<text x="30.8" y="207.4">5</text>
<text x="88.9" y="207.4">4</text>
<text x="147" y="207.4">3</text>
<text x="205" y="207.4">2</text>
<text x="263.1" y="207.4">1</text>
</g>
</svg>
